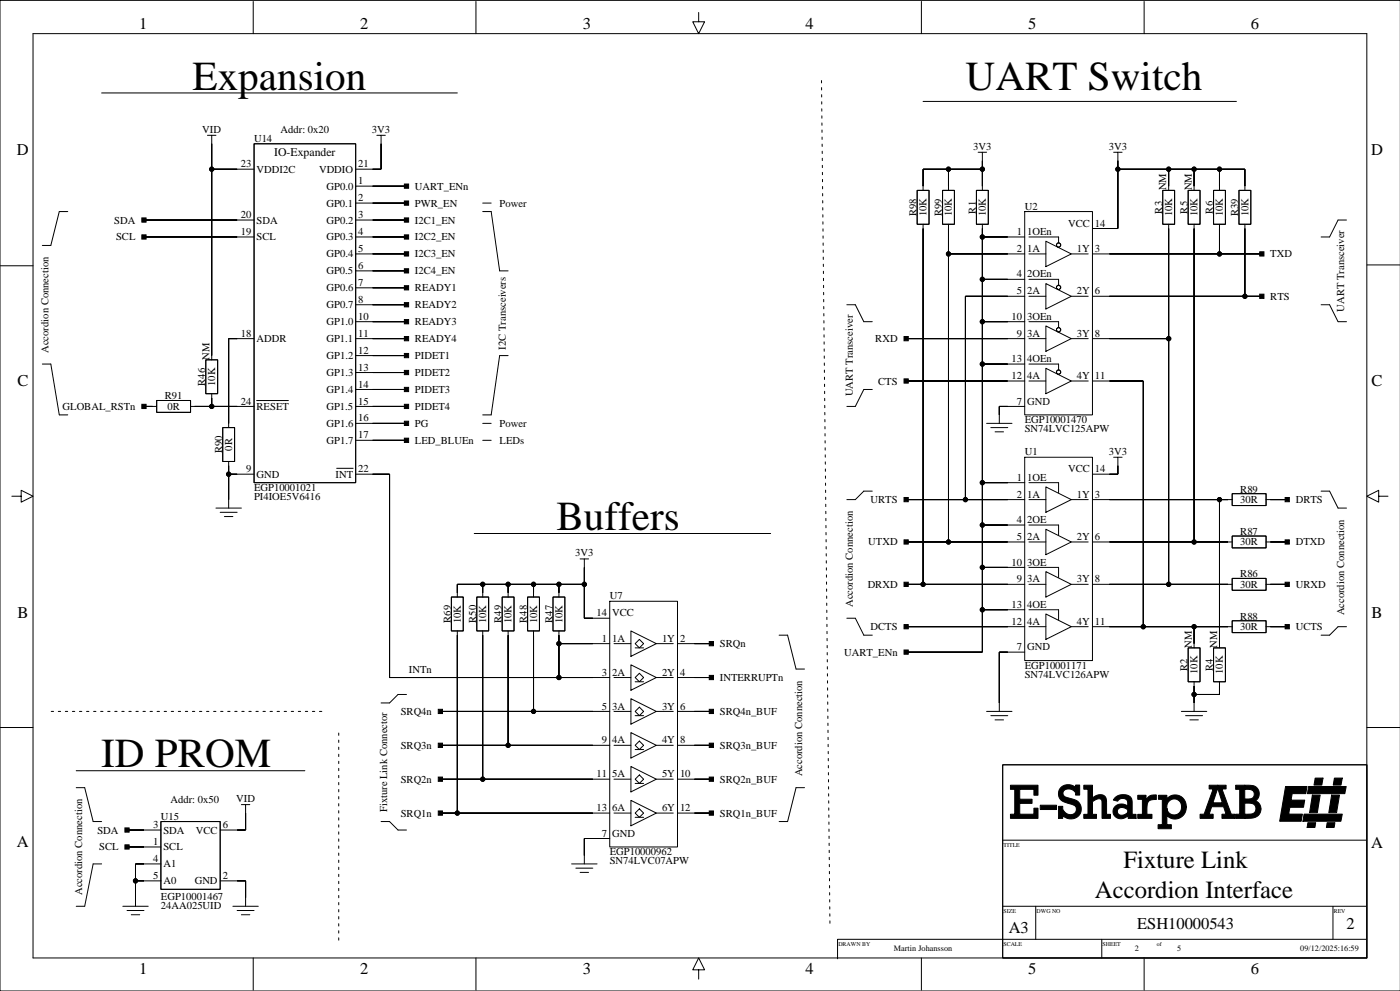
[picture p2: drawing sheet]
<svg xmlns="http://www.w3.org/2000/svg" width="420mm" height="297mm" viewBox="0 0 420 297" stroke-linecap="round" stroke-linejoin="round" font-family="sans-serif">
<g fill="none" stroke="#000" stroke-width=".3">
<path d="M9.9 10.1h400v277h-400zM75.9 .4v9.7M142.7 .4v9.7M209.5 3.7v2.8h1.8l-1.8 3.6-1.8-3.6h1.8M276.3 .4v9.7M343.1 .4v9.7M419.9 .1h-419.9v296.9h419.9M30.5 27.9h106.6M276.8 30.4h94M62.2 40.6h1.3v67.3M63.5 43.1h.1M63.5 50.7h12.7"/>
<path d="M63.5 40.6h1.3M76.2 43.1h30.5v101.6h-30.5zM106.7 55.8h15.2M113 40.6h1.3v10.1h-7.6M114.3 43.1h.1M114.3 40.6h1.2M275 57.1h3.6v10.1h-3.6zM282.6 57.1h3.6v10.1h-3.6zM284.4 50.7v6.4M292.8 57.1h3.6v10.1h-3.6zM293.3 45.6h1.3v11.5M294.6 48.2h.1"/>
<path d="M294.6 45.6h1.2M294.6 50.7h-17.8v6.4M333.9 45.6h1.3v22.9h-7.6M335.2 48.2h.1M335.2 45.6h1.3M335.2 50.7h38.1v6.4M348.7 57.1h3.5v10.1h-3.5zM350.4 50.7v6.4M356.3 57.1h3.5v10.1h-3.5zM358.1 50.7v6.4M363.9 57.1h3.6v10.1h-3.6zM365.7 50.7v6.4"/>
<path d="M371.5 57.1h3.6v10.1h-3.6zM0 79.7h9.9M20.3 63.4h-2.5l-2.6 10.2h-2.5M43.2 66h33M43.2 71h33M106.7 76.1h15.2M106.7 60.9h15.2M106.7 66h15.2M106.7 71h15.2M144.7 63.4h2.6l2.5 17.8h2.6M144.7 60.9h2.6M276.8 67.2v107.9"/>
<path d="M284.4 76.1h22.9M284.4 67.2v95.2M294.6 71h12.7M294.6 67.2v128.3h-22.9M307.3 63.4h20.3v61h-20.3zM308.5 76.1h5.1M308.5 71h8.9v1.8M313.6 72.3l7.6 3.8-7.6 3.8zM321.2 76.1h5.1M327.6 76.1h50.8M350.4 67.2v107.9M358.1 67.2v95.2"/>
<path d="M365.7 67.2v8.9M373.3 67.2v21.6M403.8 66h-2.6l-2.5 5h-2.6M409.9 79.4h9.9M106.7 91.3h15.2M106.7 86.3h15.2M106.7 81.2h15.2M106.7 96.4h15.2M253.9 91.3h2.6l2.5 5.1h2.6M294.6 96.4h12.7M294.6 83.7h12.7M307.3 88.8h-17.8v61"/>
<path d="M308.5 96.4h8.9v1.8M308.5 83.7h8.9v1.8M308.5 88.8h5.1M313.6 97.7l7.6 3.8-7.6 3.8zM313.6 85l7.6 3.8-7.6 3.8zM321.2 88.8h5.1M327.6 88.8h50.8M396.1 91.3h2.6l2.5 5.1h2.6M12.7 109.1h2.5l2.6 15.3h2.5M61.7 107.9h3.6v10.1h-3.6zM63.5 118v3.8M76.2 101.5h-7.6v26.7"/>
<path d="M106.7 101.5h15.2M106.7 116.7h15.2M106.7 106.6h15.2M106.7 111.7h15.2M152.4 106.6h-2.6l-2.5 17.8h-2.6M261.6 116.7h-2.6l-2.5 5.1h-2.6M271.7 101.5h35.6M271.7 114.2h35.6M294.6 109.1h12.7M308.5 101.5h5.1M308.5 114.2h5.1M308.5 109.1h8.9v1.8"/>
<path d="M313.6 110.4l7.6 3.8-7.6 3.8zM321.2 101.5h5.1M321.2 114.2h5.1M327.6 101.5h22.8M327.6 114.2h15.2v73.6M43.2 121.8h3.8M47 120h10.1v3.6h-10.1zM57.1 121.8h19.1M66.8 128.2h3.5v10.1h-3.5zM68.6 138.3v14M76.9 120.1h9.6M106.7 126.9h15.2"/>
<path d="M106.7 132h15.2M106.7 121.8h15.2M144.7 126.9h2.6M144.7 132h2.6M295.8 126.9h7.7M297.1 128.2h5.1M298.4 129.4h2.5M307.3 137.1h20.3v60.9h-20.3zM307.3 121.8h-7.6v5.1M333.9 137.1h1.3v5h-7.6M335.2 139.6h.1M335.2 137.1h1.3"/>
<path d="M3.6 148.7h2.7v-1.7l3.6 1.7-3.6 1.8v-1.8M64.8 152.3h7.6M66 153.6h5.1M67.3 154.8h2.5M68.6 142.1h7.6M101 140.4h4.9M106.7 142.1h10.1v61h66M142.2 159.9h88.9M261.6 147.2h-2.6l-2.5 2.6h-2.6M271.7 149.8h35.6M294.6 157.4h12.7M294.6 144.7h12.7"/>
<path d="M308.5 144.7h8.9v3M308.5 157.4h8.9v3M308.5 149.8h5.1M313.6 158.6l7.6 3.8-7.6 3.9zM313.6 145.9l7.6 3.9-7.6 3.8zM321.2 149.8h5.1M327.6 149.8h41.9M365.7 149.8v44.4M369.5 148h10.1v3.5h-10.1zM379.6 149.8h6.4M396.1 147.2h2.6l2.5 5.1h2.6M413.4 148.7v-1.7l-3.5 1.7 3.5 1.8v-1.8h2.8"/>
<path d="M135.4 179h3.5v10.1h-3.5zM143 179h3.5v10.1h-3.5zM144.7 175.1v3.9M150.6 179h3.5v10.1h-3.5zM152.4 175.1v3.9M158.2 179h3.6v10.1h-3.6zM160 175.1v3.9M165.8 179h3.6v10.1h-3.6zM167.6 175.1v3.9M174 167.5h1.2v17.8h7.6M175.2 170.1h.1M175.2 175.1h-38.1v3.9"/>
<path d="M175.2 167.5h1.3M271.7 175.1h35.6M271.7 162.4h35.6M294.6 170.1h12.7M308.5 175.1h5.1M308.5 162.4h5.1M308.5 170.1h8.9v3M313.6 171.3l7.6 3.8-7.6 3.9zM321.2 175.1h5.1M321.2 162.4h5.1M327.6 175.1h41.9M327.6 162.4h41.9"/>
<path d="M369.5 173.4h10.1v3.5h-10.1zM369.5 160.7h10.1v3.5h-10.1zM379.6 175.1h6.4M379.6 162.4h6.4M137.1 189.1v54.6M144.7 189.1v44.5M152.4 189.1v34.3M160 189.1v24.1M167.6 192.9h15.2M167.6 189.1v14M182.8 180.2h20.4v73.7h-20.4zM184.1 192.9h5.1"/>
<path d="M189.2 199.3l7.6 3.8-7.6 3.8zM189.2 189.1l7.6 3.8-7.6 3.8zM190.5 194.2h2.5M191.7 191.7l1.3 1.2-1.3 1.3-1.2-1.3zM196.8 192.9h5.1M203.2 192.9h10.1M233.6 190.4h2.6l2.5 10.1h2.5M253.9 185.3h2.6l2.5 5.1h2.6M271.7 187.8h35.6M294.6 182.8h12.7M307.3 195.5h-7.6v17.7M308.5 187.8h5.1"/>
<path d="M308.5 182.8h8.9v3M313.6 184l7.6 3.8-7.6 3.9zM321.2 187.8h5.1M327.6 187.8h41.9M356.3 194.2h3.5v10.2h-3.5zM358.1 187.8v6.4M363.9 194.2h3.6v10.2h-3.6zM369.5 186.1h10.1v3.5h-10.1zM379.6 187.8h6.4M403.8 187.8h-2.6l-2.5 2.6h-2.6M0 218.1h9.9M121.9 208.2h-2.5l-2.6 2.5h-2.5"/>
<path d="M132.1 213.2h50.7M184.1 213.2h5.1M184.1 203.1h5.1M189.2 219.6l7.6 3.8-7.6 3.8zM189.2 209.4l7.6 3.8-7.6 3.8zM190.5 214.5h2.5M190.5 204.4h2.5M191.7 212l1.3 1.2-1.3 1.3-1.2-1.3zM191.7 201.8l1.3 1.3-1.3 1.3-1.2-1.3zM196.8 213.2h5.1M196.8 203.1h5.1M203.2 213.2h10.1"/>
<path d="M203.2 203.1h10.1M295.8 213.2h7.7M297.1 214.5h5.1M298.4 215.8h2.5M354.2 213.2h7.7M355.5 214.5h5.1M356.8 215.8h2.5M358.1 204.4v8.8M365.7 204.4v3.8h-7.6M409.9 218.1h9.9M22.9 231h68.5M22.9 236.1h2.5l2.5 10.2h2.6"/>
<path d="M132.1 233.6h50.7M132.1 223.4h50.7M184.1 233.6h5.1M184.1 223.4h5.1M189.2 239.9l7.6 3.8-7.6 3.8zM189.2 229.7l7.6 3.9-7.6 3.8zM190.5 234.8h2.5M190.5 224.7h2.5M191.7 232.3l1.3 1.3-1.3 1.2-1.2-1.2zM191.7 222.1l1.3 1.3-1.3 1.3-1.2-1.3zM196.8 233.6h5.1M196.8 223.4h5.1"/>
<path d="M203.2 233.6h10.1M203.2 223.4h10.1M241.2 236.1h-2.5l-2.5 10.2h-2.6M300.7 229.2h109.2v57.9h-109.2zM30.5 258.9h-2.6l-2.5 12.7h-2.5M38.1 253.9h10.1M38.1 248.8h10.1M48.2 246.3h17.8v20.3h-17.8zM48.2 258.9h-7.6v12.7M72.4 241.2h1.2v7.6h-7.6M73.6 243.7h.1M73.6 241.2h1.3"/>
<path d="M114.3 246.3h2.5l2.6 2.5h2.5M132.1 243.7h50.7M171.4 258.9h7.6M182.8 251.3h-7.6v7.6M184.1 243.7h5.1M190.5 245h2.5M191.7 242.4l1.3 1.3-1.3 1.3-1.2-1.3zM196.8 243.7h5.1M203.2 243.7h10.1M300.7 251.8h108.9M36.8 271.6h7.6M38.1 272.9h5.1"/>
<path d="M39.4 274.2h2.5M40.6 264h7.6M66 264h7.6v7.6M69.8 271.6h7.7M71.1 272.9h5.1M72.4 274.2h2.5M172.7 260.2h5.1M174 261.5h2.5M300.7 271.6h108.9M310.6 271.6v9.9M399.7 271.6v9.9M75.9 287.1v9.7"/>
<path d="M142.7 287.1v9.7M209.5 290.7h1.8l-1.8-3.6-1.8 3.6h1.8v2.8M276.3 287.1v9.7M330.4 281.5v5.6M343.1 287.1v9.7M409.6 281.5h-158.5v5.9"/>
<circle cx="63.5" cy="50.7" r=".63"/>
<circle cx="284.4" cy="50.7" r=".63"/>
<circle cx="294.6" cy="50.7" r=".63"/>
<circle cx="335.2" cy="50.7" r=".63"/>
<circle cx="350.4" cy="50.7" r=".63"/>
<circle cx="358.1" cy="50.7" r=".63"/>
<circle cx="365.7" cy="50.7" r=".63"/>
<circle cx="284.4" cy="76.1" r=".63"/>
<circle cx="294.6" cy="71" r=".63"/>
<circle cx="317.4" cy="73.4" r=".63"/>
<circle cx="365.7" cy="76.1" r=".63"/>
<circle cx="294.6" cy="96.4" r=".63"/>
<circle cx="294.6" cy="83.7" r=".63"/>
<circle cx="317.4" cy="98.8" r=".63"/>
<circle cx="317.4" cy="86.1" r=".63"/>
<circle cx="373.3" cy="88.8" r=".63"/>
<circle cx="294.6" cy="109.1" r=".63"/>
<circle cx="317.4" cy="111.5" r=".63"/>
<circle cx="350.4" cy="101.5" r=".63"/>
<circle cx="63.5" cy="121.8" r=".63"/>
<circle cx="68.6" cy="142.1" r=".63"/>
<circle cx="289.5" cy="149.8" r=".63"/>
<circle cx="294.6" cy="157.4" r=".63"/>
<circle cx="294.6" cy="144.7" r=".63"/>
<circle cx="365.7" cy="149.8" r=".63"/>
<circle cx="144.7" cy="175.1" r=".63"/>
<circle cx="152.4" cy="175.1" r=".63"/>
<circle cx="160" cy="175.1" r=".63"/>
<circle cx="167.6" cy="175.1" r=".63"/>
<circle cx="175.2" cy="175.1" r=".63"/>
<circle cx="276.8" cy="175.1" r=".63"/>
<circle cx="284.4" cy="162.4" r=".63"/>
<circle cx="294.6" cy="170.1" r=".63"/>
<circle cx="350.4" cy="175.1" r=".63"/>
<circle cx="358.1" cy="162.4" r=".63"/>
<circle cx="167.6" cy="192.9" r=".63"/>
<circle cx="294.6" cy="182.8" r=".63"/>
<circle cx="342.8" cy="187.8" r=".63"/>
<circle cx="358.1" cy="187.8" r=".63"/>
<circle cx="160" cy="213.2" r=".63"/>
<circle cx="167.6" cy="203.1" r=".63"/>
<circle cx="358.1" cy="208.2" r=".63"/>
<circle cx="144.7" cy="233.6" r=".63"/>
<circle cx="152.4" cy="223.4" r=".63"/>
<circle cx="137.1" cy="243.7" r=".63"/>
<circle cx="40.6" cy="264" r=".63"/>
</g>
<g fill="#000" stroke="#000" stroke-width=".3">
<path d="M63.5 43.1v7.6z" fill-rule="evenodd"/>
<path d="M63.5 50.7v55.9z" fill-rule="evenodd"/>
<path d="M63.5 50.7h7.6z" fill-rule="evenodd"/>
<path d="M114.3 43.1v7.6z" fill-rule="evenodd"/>
<path d="M111.7 50.7h2.6z" fill-rule="evenodd"/>
<path d="M121.3 55.2h1.2v1.2h-1.2z" fill-rule="evenodd"/>
<path d="M111.7 55.8h10.2z" fill-rule="evenodd"/>
<path d="M276.8 50.7v5.1z" fill-rule="evenodd"/>
<path d="M284.4 50.7v5.1z" fill-rule="evenodd"/>
<path d="M276.8 50.7h7.6z" fill-rule="evenodd"/>
<path d="M284.4 50.7h10.2z" fill-rule="evenodd"/>
<path d="M294.6 50.7v5.1z" fill-rule="evenodd"/>
<path d="M294.6 48.2v2.5z" fill-rule="evenodd"/>
<path d="M335.2 48.2v2.5z" fill-rule="evenodd"/>
<path d="M335.2 50.7v17.8z" fill-rule="evenodd"/>
<path d="M335.2 50.7h15.2z" fill-rule="evenodd"/>
<path d="M350.4 50.7v5.1z" fill-rule="evenodd"/>
<path d="M350.4 50.7h7.7z" fill-rule="evenodd"/>
<path d="M358.1 50.7v5.1z" fill-rule="evenodd"/>
<path d="M358.1 50.7h7.6z" fill-rule="evenodd"/>
<path d="M365.7 50.7v5.1z" fill-rule="evenodd"/>
<path d="M373.3 50.7v5.1z" fill-rule="evenodd"/>
<path d="M365.7 50.7h7.6z" fill-rule="evenodd"/>
<path d="M42.5 65.3h1.3v1.3h-1.3z" fill-rule="evenodd"/>
<path d="M42.5 70.4h1.3v1.3h-1.3z" fill-rule="evenodd"/>
<path d="M43.2 66h27.9z" fill-rule="evenodd"/>
<path d="M43.2 71h27.9z" fill-rule="evenodd"/>
<path d="M121.3 70.4h1.2v1.3h-1.2z" fill-rule="evenodd"/>
<path d="M121.3 60.2h1.2v1.3h-1.2z" fill-rule="evenodd"/>
<path d="M121.3 65.3h1.2v1.3h-1.2z" fill-rule="evenodd"/>
<path d="M121.3 75.5h1.2v1.2h-1.2z" fill-rule="evenodd"/>
<path d="M111.7 71h10.2z" fill-rule="evenodd"/>
<path d="M111.7 60.9h10.2z" fill-rule="evenodd"/>
<path d="M111.7 66h10.2z" fill-rule="evenodd"/>
<path d="M111.7 76.1h10.2z" fill-rule="evenodd"/>
<path d="M276.8 68.5v106.6z" fill-rule="evenodd"/>
<path d="M284.4 68.5v7.6z" fill-rule="evenodd"/>
<path d="M284.4 76.1v86.3z" fill-rule="evenodd"/>
<path d="M294.6 71v12.7z" fill-rule="evenodd"/>
<path d="M294.6 68.5v2.5z" fill-rule="evenodd"/>
<path d="M294.6 71h7.6z" fill-rule="evenodd"/>
<path d="M284.4 76.1h17.8z" fill-rule="evenodd"/>
<path d="M332.7 68.5h2.5z" fill-rule="evenodd"/>
<path d="M350.4 68.5v33z" fill-rule="evenodd"/>
<path d="M358.1 68.5v93.9z" fill-rule="evenodd"/>
<path d="M332.7 76.1h33z" fill-rule="evenodd"/>
<path d="M365.7 68.5v7.6z" fill-rule="evenodd"/>
<path d="M373.3 68.5v20.3z" fill-rule="evenodd"/>
<path d="M377.7 75.5h1.3v1.2h-1.3z" fill-rule="evenodd"/>
<path d="M365.7 76.1h12.7z" fill-rule="evenodd"/>
<path d="M121.3 80.6h1.2v1.2h-1.2z" fill-rule="evenodd"/>
<path d="M121.3 90.7h1.2v1.3h-1.2z" fill-rule="evenodd"/>
<path d="M121.3 85.6h1.2v1.3h-1.2z" fill-rule="evenodd"/>
<path d="M121.3 95.8h1.2v1.3h-1.2z" fill-rule="evenodd"/>
<path d="M111.7 81.2h10.2z" fill-rule="evenodd"/>
<path d="M111.7 91.3h10.2z" fill-rule="evenodd"/>
<path d="M111.7 86.3h10.2z" fill-rule="evenodd"/>
<path d="M111.7 96.4h10.2z" fill-rule="evenodd"/>
<path d="M289.5 88.8v61z" fill-rule="evenodd"/>
<path d="M294.6 83.7v12.7z" fill-rule="evenodd"/>
<path d="M294.6 96.4v12.7z" fill-rule="evenodd"/>
<path d="M289.5 88.8h12.7z" fill-rule="evenodd"/>
<path d="M294.6 83.7h7.6z" fill-rule="evenodd"/>
<path d="M294.6 96.4h7.6z" fill-rule="evenodd"/>
<path d="M332.7 88.8h40.6z" fill-rule="evenodd"/>
<path d="M377.7 88.2h1.3v1.2h-1.3z" fill-rule="evenodd"/>
<path d="M373.3 88.8h5.1z" fill-rule="evenodd"/>
<path d="M63.5 119.3v2.5z" fill-rule="evenodd"/>
<path d="M68.6 101.5v25.4z" fill-rule="evenodd"/>
<path d="M68.6 101.5h2.5z" fill-rule="evenodd"/>
<path d="M121.3 100.9h1.2v1.2h-1.2z" fill-rule="evenodd"/>
<path d="M121.3 111h1.2v1.3h-1.2z" fill-rule="evenodd"/>
<path d="M121.3 105.9h1.2v1.3h-1.2z" fill-rule="evenodd"/>
<path d="M121.3 116.1h1.2v1.3h-1.2z" fill-rule="evenodd"/>
<path d="M111.7 101.5h10.2z" fill-rule="evenodd"/>
<path d="M111.7 111.7h10.2z" fill-rule="evenodd"/>
<path d="M111.7 106.6h10.2z" fill-rule="evenodd"/>
<path d="M111.7 116.7h10.2z" fill-rule="evenodd"/>
<path d="M271.1 100.9h1.3v1.2h-1.3z" fill-rule="evenodd"/>
<path d="M271.1 113.6h1.3v1.2h-1.3z" fill-rule="evenodd"/>
<path d="M294.6 109.1v35.6z" fill-rule="evenodd"/>
<path d="M271.7 101.5h30.5z" fill-rule="evenodd"/>
<path d="M271.7 114.2h30.5z" fill-rule="evenodd"/>
<path d="M294.6 109.1h7.6z" fill-rule="evenodd"/>
<path d="M332.7 114.2h10.1z" fill-rule="evenodd"/>
<path d="M342.8 114.2v73.6z" fill-rule="evenodd"/>
<path d="M332.7 101.5h17.7z" fill-rule="evenodd"/>
<path d="M350.4 101.5v73.6z" fill-rule="evenodd"/>
<path d="M42.5 121.2h1.3v1.3h-1.3z" fill-rule="evenodd"/>
<path d="M43.2 121.8h2.5z" fill-rule="evenodd"/>
<path d="M58.4 121.8h5.1z" fill-rule="evenodd"/>
<path d="M68.6 139.6v2.5z" fill-rule="evenodd"/>
<path d="M63.5 121.8h7.6z" fill-rule="evenodd"/>
<path d="M121.3 131.3h1.2v1.3h-1.2z" fill-rule="evenodd"/>
<path d="M121.3 121.2h1.2v1.3h-1.2z" fill-rule="evenodd"/>
<path d="M121.3 126.3h1.2v1.2h-1.2z" fill-rule="evenodd"/>
<path d="M111.7 132h10.2z" fill-rule="evenodd"/>
<path d="M111.7 121.8h10.2z" fill-rule="evenodd"/>
<path d="M111.7 126.9h10.2z" fill-rule="evenodd"/>
<path d="M299.7 121.8v2.6z" fill-rule="evenodd"/>
<path d="M299.7 121.8h2.5z" fill-rule="evenodd"/>
<path d="M335.2 139.6v2.5z" fill-rule="evenodd"/>
<path d="M68.6 142.1v7.7z" fill-rule="evenodd"/>
<path d="M68.6 142.1h2.5z" fill-rule="evenodd"/>
<path d="M111.7 142.1h5.1z" fill-rule="evenodd"/>
<path d="M116.8 142.1v61z" fill-rule="evenodd"/>
<path d="M271.1 149.1h1.3v1.3h-1.3z" fill-rule="evenodd"/>
<path d="M271.7 149.8h17.8z" fill-rule="evenodd"/>
<path d="M294.6 144.7v12.7z" fill-rule="evenodd"/>
<path d="M294.6 157.4v12.7z" fill-rule="evenodd"/>
<path d="M289.5 149.8h12.7z" fill-rule="evenodd"/>
<path d="M294.6 144.7h7.6z" fill-rule="evenodd"/>
<path d="M294.6 157.4h7.6z" fill-rule="evenodd"/>
<path d="M332.7 142.1h2.5z" fill-rule="evenodd"/>
<path d="M365.7 149.8v43.1z" fill-rule="evenodd"/>
<path d="M332.7 149.8h33z" fill-rule="evenodd"/>
<path d="M365.7 149.8h2.5z" fill-rule="evenodd"/>
<path d="M385.4 149.1h1.2v1.3h-1.2z" fill-rule="evenodd"/>
<path d="M380.9 149.8h5.1z" fill-rule="evenodd"/>
<path d="M137.1 175.1v2.6z" fill-rule="evenodd"/>
<path d="M144.7 175.1v2.6z" fill-rule="evenodd"/>
<path d="M137.1 175.1h7.6z" fill-rule="evenodd"/>
<path d="M152.4 175.1v2.6z" fill-rule="evenodd"/>
<path d="M144.7 175.1h7.7z" fill-rule="evenodd"/>
<path d="M152.4 175.1h7.6z" fill-rule="evenodd"/>
<path d="M160 175.1v2.6z" fill-rule="evenodd"/>
<path d="M167.6 175.1v2.6z" fill-rule="evenodd"/>
<path d="M160 175.1h7.6z" fill-rule="evenodd"/>
<path d="M175.2 175.1v10.2z" fill-rule="evenodd"/>
<path d="M175.2 170.1v5z" fill-rule="evenodd"/>
<path d="M167.6 175.1h7.6z" fill-rule="evenodd"/>
<path d="M271.1 174.5h1.3v1.3h-1.3z" fill-rule="evenodd"/>
<path d="M271.1 161.8h1.3v1.3h-1.3z" fill-rule="evenodd"/>
<path d="M271.7 175.1h5.1z" fill-rule="evenodd"/>
<path d="M271.7 162.4h12.7z" fill-rule="evenodd"/>
<path d="M294.6 170.1v12.7z" fill-rule="evenodd"/>
<path d="M294.6 170.1h7.6z" fill-rule="evenodd"/>
<path d="M276.8 175.1h25.4z" fill-rule="evenodd"/>
<path d="M284.4 162.4h17.8z" fill-rule="evenodd"/>
<path d="M332.7 175.1h17.7z" fill-rule="evenodd"/>
<path d="M332.7 162.4h25.4z" fill-rule="evenodd"/>
<path d="M350.4 175.1h17.8z" fill-rule="evenodd"/>
<path d="M358.1 162.4h10.1z" fill-rule="evenodd"/>
<path d="M385.4 174.5h1.2v1.3h-1.2z" fill-rule="evenodd"/>
<path d="M385.4 161.8h1.2v1.3h-1.2z" fill-rule="evenodd"/>
<path d="M380.9 175.1h5.1z" fill-rule="evenodd"/>
<path d="M380.9 162.4h5.1z" fill-rule="evenodd"/>
<path d="M137.1 190.4v53.3z" fill-rule="evenodd"/>
<path d="M144.7 190.4v43.2z" fill-rule="evenodd"/>
<path d="M152.4 190.4v33z" fill-rule="evenodd"/>
<path d="M160 190.4v22.8z" fill-rule="evenodd"/>
<path d="M167.6 192.9v10.2z" fill-rule="evenodd"/>
<path d="M167.6 190.4v2.5z" fill-rule="evenodd"/>
<path d="M167.6 192.9h10.2z" fill-rule="evenodd"/>
<path d="M175.2 185.3h2.6z" fill-rule="evenodd"/>
<path d="M212.7 192.3h1.2v1.3h-1.2z" fill-rule="evenodd"/>
<path d="M208.2 192.9h5.1z" fill-rule="evenodd"/>
<path d="M271.1 187.2h1.3v1.3h-1.3z" fill-rule="evenodd"/>
<path d="M271.1 194.8h1.3v1.3h-1.3z" fill-rule="evenodd"/>
<path d="M294.6 182.8v12.7z" fill-rule="evenodd"/>
<path d="M271.7 195.5h22.9z" fill-rule="evenodd"/>
<path d="M299.7 195.5v15.2z" fill-rule="evenodd"/>
<path d="M299.7 195.5h2.5z" fill-rule="evenodd"/>
<path d="M271.7 187.8h30.5z" fill-rule="evenodd"/>
<path d="M294.6 182.8h7.6z" fill-rule="evenodd"/>
<path d="M332.7 187.8h10.1z" fill-rule="evenodd"/>
<path d="M358.1 187.8v5.1z" fill-rule="evenodd"/>
<path d="M342.8 187.8h15.3z" fill-rule="evenodd"/>
<path d="M358.1 187.8h10.1z" fill-rule="evenodd"/>
<path d="M385.4 187.2h1.2v1.3h-1.2z" fill-rule="evenodd"/>
<path d="M380.9 187.8h5.1z" fill-rule="evenodd"/>
<path d="M131.4 212.6h1.3v1.3h-1.3z" fill-rule="evenodd"/>
<path d="M132.1 213.2h27.9z" fill-rule="evenodd"/>
<path d="M116.8 203.1h50.8z" fill-rule="evenodd"/>
<path d="M167.6 203.1h10.2z" fill-rule="evenodd"/>
<path d="M160 213.2h17.8z" fill-rule="evenodd"/>
<path d="M212.7 202.4h1.2v1.3h-1.2z" fill-rule="evenodd"/>
<path d="M212.7 212.6h1.2v1.3h-1.2z" fill-rule="evenodd"/>
<path d="M208.2 203.1h5.1z" fill-rule="evenodd"/>
<path d="M208.2 213.2h5.1z" fill-rule="evenodd"/>
<path d="M358.1 208.2v2.5z" fill-rule="evenodd"/>
<path d="M358.1 205.6v2.6z" fill-rule="evenodd"/>
<path d="M358.1 208.2h7.6z" fill-rule="evenodd"/>
<path d="M365.7 205.6v2.6z" fill-rule="evenodd"/>
<path d="M131.4 232.9h1.3v1.3h-1.3z" fill-rule="evenodd"/>
<path d="M131.4 222.8h1.3v1.2h-1.3z" fill-rule="evenodd"/>
<path d="M132.1 233.6h12.6z" fill-rule="evenodd"/>
<path d="M132.1 223.4h20.3z" fill-rule="evenodd"/>
<path d="M144.7 233.6h33.1z" fill-rule="evenodd"/>
<path d="M152.4 223.4h25.4z" fill-rule="evenodd"/>
<path d="M212.7 232.9h1.2v1.3h-1.2z" fill-rule="evenodd"/>
<path d="M212.7 222.8h1.2v1.2h-1.2z" fill-rule="evenodd"/>
<path d="M208.2 233.6h5.1z" fill-rule="evenodd"/>
<path d="M208.2 223.4h5.1z" fill-rule="evenodd"/>
<path d="M393.5 238.3h2.4l-.9 5.3h-2.3z" fill-rule="evenodd"/>
<path d="M394.4 233.2h2.3l-.3 2.1h-2.4z" fill-rule="evenodd"/>
<path d="M399.3 238.3h2.4l-.9 5.3h-2.3z" fill-rule="evenodd"/>
<path d="M392.4 235.7h11.3l-.4 2.2h-11.3z" fill-rule="evenodd"/>
<path d="M400.1 233.2h2.4l-.4 2.1h-2.3z" fill-rule="evenodd"/>
<path d="M37.5 253.2h1.2v1.3h-1.2z" fill-rule="evenodd"/>
<path d="M37.5 248.2h1.2v1.2h-1.2z" fill-rule="evenodd"/>
<path d="M40.6 258.9v5.1z" fill-rule="evenodd"/>
<path d="M38.1 253.9h5.1z" fill-rule="evenodd"/>
<path d="M38.1 248.8h5.1z" fill-rule="evenodd"/>
<path d="M40.6 258.9h2.6z" fill-rule="evenodd"/>
<path d="M71.1 248.8h2.5z" fill-rule="evenodd"/>
<path d="M73.6 243.7v5.1z" fill-rule="evenodd"/>
<path d="M131.4 243.1h1.3v1.2h-1.3z" fill-rule="evenodd"/>
<path d="M132.1 243.7h5z" fill-rule="evenodd"/>
<path d="M175.2 251.3v5.1z" fill-rule="evenodd"/>
<path d="M137.1 243.7h40.7z" fill-rule="evenodd"/>
<path d="M175.2 251.3h2.6z" fill-rule="evenodd"/>
<path d="M212.7 243.1h1.2v1.2h-1.2z" fill-rule="evenodd"/>
<path d="M208.2 243.7h5.1z" fill-rule="evenodd"/>
<path d="M303 235.4h8.3v3h-1.3v-1.8h-4.2v3h3.7v1.2h-3.7v3.3h4.2v-1.9h1.3v3.1h-8.3v-1.2h1.3v-7.5h-1.3z" fill-rule="evenodd"/>
<path d="M311.9 241.3h4.9v1.3h-4.9z" fill-rule="evenodd"/>
<path d="M318.1 236.1a3.4 3.4 0 0 1 4.4-.1v-.7h1.2v3h-1.2a1.9 1.9 0 0 0-2.1-1.8 1.37 1.37 0 0 0-1.7 1.3 1.37 1.37 0 0 0 1.6 1.4l1.1 .2a3.1 3.1 0 0 1 2.6 4.3 3.1 3.1 0 0 1-4.9 1.1l-.4-.3v.8h-1.3v-3.6h1.3a2.36 2.36 0 0 0 2.3 2.5 1.61 1.61 0 0 0 1.8-1.6 1.61 1.61 0 0 0-1.8-1.6l-1-.3a2.79 2.79 0 0 1-2.4-1.7 2.79 2.79 0 0 1 .5-2.9z" fill-rule="evenodd"/>
<path d="M325 235.4h2.6v3.8a2.57 2.57 0 0 1 3.9-.3l.3 1.2v4h1.2v1.2h-2.5l-.1-4.9-.2-.8a1.58 1.58 0 0 0-2.1 .4l-.5 .3v3.8h1.2v1.2h-3.8v-1.2h1.2v-7.5h-1.2z" fill-rule="evenodd"/>
<path d="M334.5 239a3.3 3.3 0 0 1 4.7 .2l.3 1.1v3.8h1.2v1.2h-2.4l-.1-2.6a1.8 1.8 0 0 0-3.1 .2 1.32 1.32 0 0 0 .6 1.4 1.32 1.32 0 0 0 1.5-.1l.9-.7v1.1a2.39 2.39 0 0 1-3.2 .6 2.39 2.39 0 0 1-.8-3.2 2.93 2.93 0 0 1 4.1-.4l-.1-1.4-.4-.5a1.85 1.85 0 0 0-2.6 .4l-1.3-.3z" fill-rule="evenodd"/>
<path d="M341.2 238.4h2.4v1.5l.5-.8 .7-.6 1.9-.2v1.3a2.04 2.04 0 0 0-2.7 1.6l-.1 2.9h1.5v1.2h-4.2v-1.2h1.4v-4.5h-1.4z" fill-rule="evenodd"/>
<path d="M347.4 238.4h2.5v1.1a3.4 3.4 0 0 1 4.4-.7 3.4 3.4 0 0 1 1.3 4.3 3.4 3.4 0 0 1-5.7 1.3v-2.1l.4 1a2.29 2.29 0 0 0 3.2 .3 2.29 2.29 0 0 0 .3-3.2 2.29 2.29 0 0 0-3.2-.3l-.6 .8-.1 .8v5.5h1.3v1.2h-3.9v-1.2h1.2v-7.6h-1.1z" fill-rule="evenodd"/>
<path d="M362.6 235.4h2.5v1.1l-1.4 4.1h2.8l-1.4-4.1v-1.1h2.6v1.1h-1.3l2.8 7.6h1.1v1.2h-3.9v-1.2h1.3l-.8-2.3h-3.6l-.7 2.3h1.2v1.2h-3.9v-1.2h1.2l2.7-7.6h-1.2z" fill-rule="evenodd"/>
<path d="M370.5 235.4h2.7v4.1h1a1.51 1.51 0 0 0 1.9-1.5 1.51 1.51 0 0 0-1.9-1.4h-.9v-1.2h.5a3 3 0 0 1 3.7 1.7 2.38 2.38 0 0 1-1.1 2.9 2.77 2.77 0 0 1 1.6 3.4 2.77 2.77 0 0 1-3.3 1.9h-1.4v-1.2l1.5-.1a1.68 1.68 0 0 0 1.8-1.8 1.68 1.68 0 0 0-2.2-1.5h-1.2v4.6h-2.7v-1.2h1.2v-7.5h-1.2z" fill-rule="evenodd"/>
<path d="M385.5 235.7h6.4l-.3 2.2h-4.1l-.4 1.9h4.1l-.3 2.2h-4.1l-.4 2h4.1l-.3 2.2h-6.5z" fill-rule="evenodd"/>
<path d="M391 244h11.5l-.4 2.2h-11.4z" fill-rule="evenodd"/>
<path d="M392.2 246.6h2.3l-.2 1.4h-2.3z" fill-rule="evenodd"/>
<path d="M398 246.6h2.3l-.2 1.4h-2.4z" fill-rule="evenodd"/>
<path d="M40.6 264v5.1z" fill-rule="evenodd"/>
<path d="M40.6 264h2.6z" fill-rule="evenodd"/>
<path d="M73.6 264v5.1z" fill-rule="evenodd"/>
<path d="M71.1 264h2.5z" fill-rule="evenodd"/>
<circle cx="63.5" cy="50.7" r=".63"/>
<circle cx="284.4" cy="50.7" r=".63"/>
<circle cx="294.6" cy="50.7" r=".63"/>
<circle cx="335.2" cy="50.7" r=".63"/>
<circle cx="350.4" cy="50.7" r=".63"/>
<circle cx="358.1" cy="50.7" r=".63"/>
<circle cx="365.7" cy="50.7" r=".63"/>
<circle cx="284.4" cy="76.1" r=".63"/>
<circle cx="294.6" cy="71" r=".63"/>
<circle cx="365.7" cy="76.1" r=".63"/>
<circle cx="294.6" cy="96.4" r=".63"/>
<circle cx="294.6" cy="83.7" r=".63"/>
<circle cx="373.3" cy="88.8" r=".63"/>
<circle cx="294.6" cy="109.1" r=".63"/>
<circle cx="350.4" cy="101.5" r=".63"/>
<circle cx="63.5" cy="121.8" r=".63"/>
<circle cx="68.6" cy="142.1" r=".63"/>
<circle cx="289.5" cy="149.8" r=".63"/>
<circle cx="294.6" cy="157.4" r=".63"/>
<circle cx="294.6" cy="144.7" r=".63"/>
<circle cx="365.7" cy="149.8" r=".63"/>
<circle cx="144.7" cy="175.1" r=".63"/>
<circle cx="152.4" cy="175.1" r=".63"/>
<circle cx="160" cy="175.1" r=".63"/>
<circle cx="167.6" cy="175.1" r=".63"/>
<circle cx="175.2" cy="175.1" r=".63"/>
<circle cx="276.8" cy="175.1" r=".63"/>
<circle cx="284.4" cy="162.4" r=".63"/>
<circle cx="294.6" cy="170.1" r=".63"/>
<circle cx="350.4" cy="175.1" r=".63"/>
<circle cx="358.1" cy="162.4" r=".63"/>
<circle cx="167.6" cy="192.9" r=".63"/>
<circle cx="294.6" cy="182.8" r=".63"/>
<circle cx="342.8" cy="187.8" r=".63"/>
<circle cx="358.1" cy="187.8" r=".63"/>
<circle cx="160" cy="213.2" r=".63"/>
<circle cx="167.6" cy="203.1" r=".63"/>
<circle cx="358.1" cy="208.2" r=".63"/>
<circle cx="144.7" cy="233.6" r=".63"/>
<circle cx="152.4" cy="223.4" r=".63"/>
<circle cx="137.1" cy="243.7" r=".63"/>
<circle cx="40.6" cy="264" r=".63"/>
</g>
<path d="M96.5 213.2h-81.3M248.9 276.7l-2.6-253.9M101.6 281.8v-63.5" fill="none" stroke="#000" stroke-width=".3" stroke-dasharray=".7 1.4"/>
<g font-size="12.3">
<text x="57.7" y="26.9">Expansion</text>
<text x="289.5" y="26.9">UART Switch</text>
<text x="166.9" y="158.9">Buffers</text>
<text x="30.3" y="230">ID PROM</text>
</g>
<g font-size="7.4">
<text x="336.9" y="260.2">Fixture Link</text>
<text x="328.3" y="269">Accordion Interface</text>
</g>
<g font-size="4.9">
<text x="41.7" y="8.7">1</text>
<text x="108" y="8.7">2</text>
<text x="174.7" y="8.7">3</text>
<text x="241.5" y="8.7">4</text>
<text x="308.3" y="8.7">5</text>
<text x="375.1" y="8.7">6</text>
<text x="5.1" y="46.5">D</text>
<text x="411.1" y="46.5">D</text>
<text x="5.2" y="115.8">C</text>
<text x="411.3" y="115.8">C</text>
<text x="5.2" y="185.2">B</text>
<text x="411.3" y="185.2">B</text>
<text x="5.1" y="254">A</text>
<text x="411.1" y="254.2">A</text>
<text x="302.5" y="279.6">A3</text>
<text x="341" y="278.4">ESH10000543</text>
<text x="403.8" y="278.4">2</text>
<text x="41.7" y="291.8">1</text>
<text x="108" y="291.8">2</text>
<text x="174.7" y="291.8">3</text>
<text x="241.5" y="291.8">4</text>
<text x="308.3" y="291.8">5</text>
<text x="375.1" y="291.8">6</text>
</g>
<text font-size="3.5" x="82.2" y="46.8">IO-Expander</text>
<g font-size="3.2">
<text x="60.7" y="39.7">VID</text>
<text x="84.1" y="40">Addr: 0x20</text>
<text x="111.5" y="39.7">3V3</text>
<text x="76.2" y="42.5">U14</text>
<text x="291.8" y="44.8">3V3</text>
<text x="332.5" y="44.8">3V3</text>
<text x="72.2" y="50.1">23</text>
<text x="76.9" y="51.8">VDDI2C</text>
<text x="95.7" y="51.8">VDDIO</text>
<text x="107.4" y="50.1">21</text>
<text x="97.9" y="56.8">GP0.0</text>
<text x="107.4" y="55.2">1</text>
<text x="124.4" y="56.8">UART_ENn</text>
<text x="349.7" y="57.1" transform="rotate(-90 349.7 57.1)">NM</text>
<text x="357.4" y="57.1" transform="rotate(-90 357.4 57.1)">NM</text>
<text x="72.2" y="65.4">20</text>
<text x="97.9" y="61.9">GP0.1</text>
<text x="107.4" y="60.3">2</text>
<text x="107.4" y="65.4">3</text>
<text x="124.4" y="61.9">PWR_EN</text>
<text x="149.8" y="61.9">Power</text>
<text x="274.8" y="64.8" transform="rotate(-90 274.8 64.8)">R98</text>
<text x="277.8" y="64.9" transform="rotate(-90 277.8 64.9)">10K</text>
<text x="282.4" y="64.8" transform="rotate(-90 282.4 64.8)">R99</text>
<text x="285.5" y="64.9" transform="rotate(-90 285.5 64.9)">10K</text>
<text x="292.6" y="64" transform="rotate(-90 292.6 64)">R1</text>
<text x="295.6" y="64.9" transform="rotate(-90 295.6 64.9)">10K</text>
<text x="307.3" y="62.8">U2</text>
<text x="348.5" y="64" transform="rotate(-90 348.5 64)">R3</text>
<text x="351.5" y="64.9" transform="rotate(-90 351.5 64.9)">10K</text>
<text x="356.1" y="64" transform="rotate(-90 356.1 64)">R5</text>
<text x="359.1" y="64.9" transform="rotate(-90 359.1 64.9)">10K</text>
<text x="363.7" y="64" transform="rotate(-90 363.7 64)">R6</text>
<text x="366.7" y="64.9" transform="rotate(-90 366.7 64.9)">10K</text>
<text x="371.3" y="64.8" transform="rotate(-90 371.3 64.8)">R39</text>
<text x="374.3" y="64.9" transform="rotate(-90 374.3 64.9)">10K</text>
<text x="34.3" y="67">SDA</text>
<text x="72.2" y="70.5">19</text>
<text x="76.9" y="67">SDA</text>
<text x="97.9" y="67">GP0.2</text>
<text x="107.4" y="70.5">4</text>
<text x="124.4" y="67">I2C1_EN</text>
<text x="304.9" y="70.5">1</text>
<text x="308" y="70.5">1OEn</text>
<text x="320.3" y="67.9">VCC</text>
<text x="328.3" y="67.9">14</text>
<text x="34.8" y="72.1">SCL</text>
<text x="76.9" y="72.1">SCL</text>
<text x="97.9" y="77.2">GP0.4</text>
<text x="97.9" y="72.1">GP0.3</text>
<text x="107.4" y="75.5">5</text>
<text x="124.4" y="72.1">I2C2_EN</text>
<text x="124.4" y="77.2">I2C3_EN</text>
<text x="304.9" y="75.5">2</text>
<text x="308" y="75.5">1A</text>
<text x="322.9" y="75.5">1Y</text>
<text x="328.3" y="75.5">3</text>
<text x="380.9" y="77.2">TXD</text>
<text x="97.9" y="82.2">GP0.5</text>
<text x="107.4" y="80.6">6</text>
<text x="124.4" y="82.2">I2C4_EN</text>
<text x="304.9" y="83.2">4</text>
<text x="308" y="83.2">2OEn</text>
<text x="97.9" y="87.3">GP0.6</text>
<text x="107.4" y="85.7">7</text>
<text x="124.4" y="87.3">READY1</text>
<text x="304.9" y="88.2">5</text>
<text x="308" y="88.2">2A</text>
<text x="322.9" y="88.2">2Y</text>
<text x="328.3" y="88.2">6</text>
<text x="380.9" y="89.9">RTS</text>
<text x="97.9" y="92.4">GP0.7</text>
<text x="107.4" y="90.8">8</text>
<text x="107.4" y="95.9">10</text>
<text x="124.4" y="92.4">READY2</text>
<text x="303.3" y="95.9">10</text>
<text x="308" y="95.9">3OEn</text>
<text x="403.1" y="93.4" transform="rotate(-90 403.1 93.4)">UART Transceiver</text>
<text x="72.2" y="100.9">18</text>
<text x="97.9" y="97.5">GP1.0</text>
<text x="107.4" y="100.9">11</text>
<text x="124.4" y="97.5">READY3</text>
<text x="304.9" y="100.9">9</text>
<text x="308" y="100.9">3A</text>
<text x="322.9" y="100.9">3Y</text>
<text x="328.3" y="100.9">8</text>
<text x="14.5" y="105.8" transform="rotate(-90 14.5 105.8)">Accordion Connection</text>
<text x="62.8" y="107.9" transform="rotate(-90 62.8 107.9)">NM</text>
<text x="76.9" y="102.6">ADDR</text>
<text x="97.9" y="102.6">GP1.1</text>
<text x="97.9" y="107.6">GP1.2</text>
<text x="107.4" y="106">12</text>
<text x="124.4" y="102.6">READY4</text>
<text x="124.4" y="107.6">PIDET1</text>
<text x="151.7" y="104.8" transform="rotate(-90 151.7 104.8)">I2C Transceivers</text>
<text x="262.5" y="102.6">RXD</text>
<text x="97.9" y="112.7">GP1.3</text>
<text x="107.4" y="111.1">13</text>
<text x="124.4" y="112.7">PIDET2</text>
<text x="303.3" y="113.6">12</text>
<text x="303.3" y="108.6">13</text>
<text x="308" y="113.6">4A</text>
<text x="308" y="108.6">4OEn</text>
<text x="322.9" y="113.6">4Y</text>
<text x="328.3" y="113.6">11</text>
<text x="49.4" y="119.7">R91</text>
<text x="61.5" y="115.6" transform="rotate(-90 61.5 115.6)">R46</text>
<text x="64.5" y="115.7" transform="rotate(-90 64.5 115.7)">10K</text>
<text x="97.9" y="117.8">GP1.4</text>
<text x="107.4" y="116.2">14</text>
<text x="124.4" y="117.8">PIDET3</text>
<text x="255.8" y="118.8" transform="rotate(-90 255.8 118.8)">UART Transceiver</text>
<text x="263.4" y="115.3">CTS</text>
<text x="18.8" y="122.9">GLOBAL_RSTn</text>
<text x="50.2" y="122.9">0R</text>
<text x="72.2" y="121.3">24</text>
<text x="76.9" y="122.9">RESET</text>
<text x="97.9" y="122.9">GP1.5</text>
<text x="107.4" y="121.3">15</text>
<text x="124.4" y="122.9">PIDET4</text>
<text x="304.9" y="121.3">7</text>
<text x="308" y="121.3">GND</text>
<text x="97.9" y="127.9">GP1.6</text>
<text x="107.4" y="131.4">17</text>
<text x="107.4" y="126.3">16</text>
<text x="124.4" y="127.9">PG</text>
<text x="149.8" y="127.9">Power</text>
<text x="307.3" y="129.4">SN74LVC125APW</text>
<text x="307.3" y="126.9">EGP10001470</text>
<text x="66.6" y="135.9" transform="rotate(-90 66.6 135.9)">R90</text>
<text x="69.6" y="135.1" transform="rotate(-90 69.6 135.1)">0R</text>
<text x="97.9" y="133">GP1.7</text>
<text x="124.4" y="133">LED_BLUEn</text>
<text x="149.8" y="133">LEDs</text>
<text x="307.3" y="136.5">U1</text>
<text x="332.5" y="136.2">3V3</text>
<text x="73.8" y="141.6">9</text>
<text x="76.9" y="143.2">GND</text>
<text x="100.6" y="143.2">INT</text>
<text x="107.4" y="141.6">22</text>
<text x="320.3" y="141.6">VCC</text>
<text x="328.3" y="141.6">14</text>
<text x="76.2" y="147.2">EGP10001021</text>
<text x="76.2" y="149.8">PI4IOE5V6416</text>
<text x="304.9" y="144.1">1</text>
<text x="304.9" y="149.2">2</text>
<text x="308" y="149.2">1A</text>
<text x="308" y="144.1">1OE</text>
<text x="322.9" y="149.2">1Y</text>
<text x="328.3" y="149.2">3</text>
<text x="371.9" y="147.7">R89</text>
<text x="261.1" y="150.8">URTS</text>
<text x="371.9" y="150.8">30R</text>
<text x="388.5" y="150.8">DRTS</text>
<text x="304.9" y="161.9">5</text>
<text x="304.9" y="156.8">4</text>
<text x="308" y="161.9">2A</text>
<text x="308" y="156.8">2OE</text>
<text x="322.9" y="161.9">2Y</text>
<text x="328.3" y="161.9">6</text>
<text x="371.9" y="160.4">R87</text>
<text x="172.5" y="166.7">3V3</text>
<text x="260.4" y="163.5">UTXD</text>
<text x="371.9" y="163.5">30R</text>
<text x="388.5" y="163.5">DTXD</text>
<text x="303.3" y="169.5">10</text>
<text x="308" y="169.5">3OE</text>
<text x="371.9" y="173.1">R86</text>
<text x="182.8" y="179.7">U7</text>
<text x="260.2" y="176.2">DRXD</text>
<text x="304.9" y="174.6">9</text>
<text x="308" y="174.6">3A</text>
<text x="322.9" y="174.6">3Y</text>
<text x="328.3" y="174.6">8</text>
<text x="371.9" y="176.2">30R</text>
<text x="388.5" y="176.2">URXD</text>
<text x="178.9" y="184.7">14</text>
<text x="183.6" y="184.7">VCC</text>
<text x="255.8" y="181.9" transform="rotate(-90 255.8 181.9)">Accordion Connection</text>
<text x="303.3" y="182.2">13</text>
<text x="308" y="182.2">4OE</text>
<text x="371.9" y="185.8">R88</text>
<text x="403.1" y="184.5" transform="rotate(-90 403.1 184.5)">Accordion Connection</text>
<text x="135.2" y="186.7" transform="rotate(-90 135.2 186.7)">R69</text>
<text x="138.2" y="186.8" transform="rotate(-90 138.2 186.8)">10K</text>
<text x="142.8" y="186.7" transform="rotate(-90 142.8 186.7)">R50</text>
<text x="145.8" y="186.8" transform="rotate(-90 145.8 186.8)">10K</text>
<text x="150.4" y="186.7" transform="rotate(-90 150.4 186.7)">R49</text>
<text x="153.4" y="186.8" transform="rotate(-90 153.4 186.8)">10K</text>
<text x="158" y="186.7" transform="rotate(-90 158 186.7)">R48</text>
<text x="161" y="186.8" transform="rotate(-90 161 186.8)">10K</text>
<text x="165.6" y="186.7" transform="rotate(-90 165.6 186.7)">R47</text>
<text x="168.7" y="186.8" transform="rotate(-90 168.7 186.8)">10K</text>
<text x="261.1" y="188.9">DCTS</text>
<text x="303.3" y="187.3">12</text>
<text x="308" y="187.3">4A</text>
<text x="322.9" y="187.3">4Y</text>
<text x="328.3" y="187.3">11</text>
<text x="371.9" y="188.9">30R</text>
<text x="388.5" y="188.9">UCTS</text>
<text x="180.5" y="192.4">1</text>
<text x="183.6" y="192.4">1A</text>
<text x="198.5" y="192.4">1Y</text>
<text x="203.9" y="192.4">2</text>
<text x="215.9" y="194">SRQn</text>
<text x="253.1" y="196.5">UART_ENn</text>
<text x="304.9" y="194.9">7</text>
<text x="308" y="194.9">GND</text>
<text x="357.4" y="194.2" transform="rotate(-90 357.4 194.2)">NM</text>
<text x="365" y="194.2" transform="rotate(-90 365 194.2)">NM</text>
<text x="122.6" y="201.6">INTn</text>
<text x="180.5" y="202.5">3</text>
<text x="183.6" y="202.5">2A</text>
<text x="198.5" y="202.5">2Y</text>
<text x="203.9" y="202.5">4</text>
<text x="307.3" y="200.5">EGP10001171</text>
<text x="307.3" y="203.1">SN74LVC126APW</text>
<text x="356.1" y="201.1" transform="rotate(-90 356.1 201.1)">R2</text>
<text x="359.1" y="202" transform="rotate(-90 359.1 202)">10K</text>
<text x="363.7" y="201.1" transform="rotate(-90 363.7 201.1)">R4</text>
<text x="366.7" y="202" transform="rotate(-90 366.7 202)">10K</text>
<text x="215.9" y="204.1">INTERRUPTn</text>
<text x="120.2" y="214.3">SRQ4n</text>
<text x="180.5" y="212.7">5</text>
<text x="183.6" y="212.7">3A</text>
<text x="198.5" y="212.7">3Y</text>
<text x="203.9" y="212.7">6</text>
<text x="215.9" y="214.3">SRQ4n_BUF</text>
<text x="120.2" y="224.4">SRQ3n</text>
<text x="180.5" y="222.8">9</text>
<text x="183.6" y="222.8">4A</text>
<text x="198.5" y="222.8">4Y</text>
<text x="203.9" y="222.8">8</text>
<text x="215.9" y="224.4">SRQ3n_BUF</text>
<text x="178.9" y="233">11</text>
<text x="183.6" y="233">5A</text>
<text x="198.5" y="233">5Y</text>
<text x="203.9" y="233">10</text>
<text x="240.5" y="232.7" transform="rotate(-90 240.5 232.7)">Accordion Connection</text>
<text x="120.2" y="234.6">SRQ2n</text>
<text x="215.9" y="234.6">SRQ2n_BUF</text>
<text x="48.2" y="245.7">U15</text>
<text x="51.1" y="240.6">Addr: 0x50</text>
<text x="70.8" y="240.4">VID</text>
<text x="116.1" y="243.5" transform="rotate(-90 116.1 243.5)">Fixture Link Connector</text>
<text x="120.2" y="244.8">SRQ1n</text>
<text x="178.9" y="243.1">13</text>
<text x="183.6" y="243.1">6A</text>
<text x="198.5" y="243.1">6Y</text>
<text x="203.9" y="243.1">12</text>
<text x="215.9" y="244.8">SRQ1n_BUF</text>
<text x="29.2" y="249.8">SDA</text>
<text x="45.9" y="248.2">3</text>
<text x="49" y="249.8">SDA</text>
<text x="58.7" y="249.8">VCC</text>
<text x="66.8" y="248.2">6</text>
<text x="180.5" y="250.8">7</text>
<text x="183.6" y="250.8">GND</text>
<text x="29.7" y="254.9">SCL</text>
<text x="45.9" y="253.3">1</text>
<text x="49" y="254.9">SCL</text>
<text x="182.8" y="256.4">EGP10000962</text>
<text x="45.9" y="263.5">5</text>
<text x="45.9" y="258.4">4</text>
<text x="49" y="260">A1</text>
<text x="66.8" y="263.5">2</text>
<text x="182.8" y="258.9">SN74LVC07APW</text>
<text x="24.7" y="268.3" transform="rotate(-90 24.7 268.3)">Accordion Connection</text>
<text x="48.2" y="269.8">EGP10001467</text>
<text x="49" y="265.1">A0</text>
<text x="58.4" y="265.1">GND</text>
<text x="48.2" y="272.3">24AA025UID</text>
</g>
<g font-size="2.5">
<text x="268.1" y="285.2">Martin Johansson</text>
<text x="340.3" y="285.2">2</text>
<text x="353" y="285.2">5</text>
<text x="389.9" y="285.2">09/12/2025:16:59</text>
</g>
<g font-size="1.8">
<text x="300.9" y="253.8">TITLE</text>
<text x="300.9" y="273.6">SIZE</text>
<text x="310.8" y="273.6">DWG NO</text>
<text x="400" y="273.6">REV</text>
<text x="251.4" y="283.5">DRAWN BY</text>
<text x="300.9" y="283.5">SCALE</text>
<text x="330.6" y="283.5">SHEET</text>
<text x="346.9" y="283.7">of</text>
</g>
</svg>
